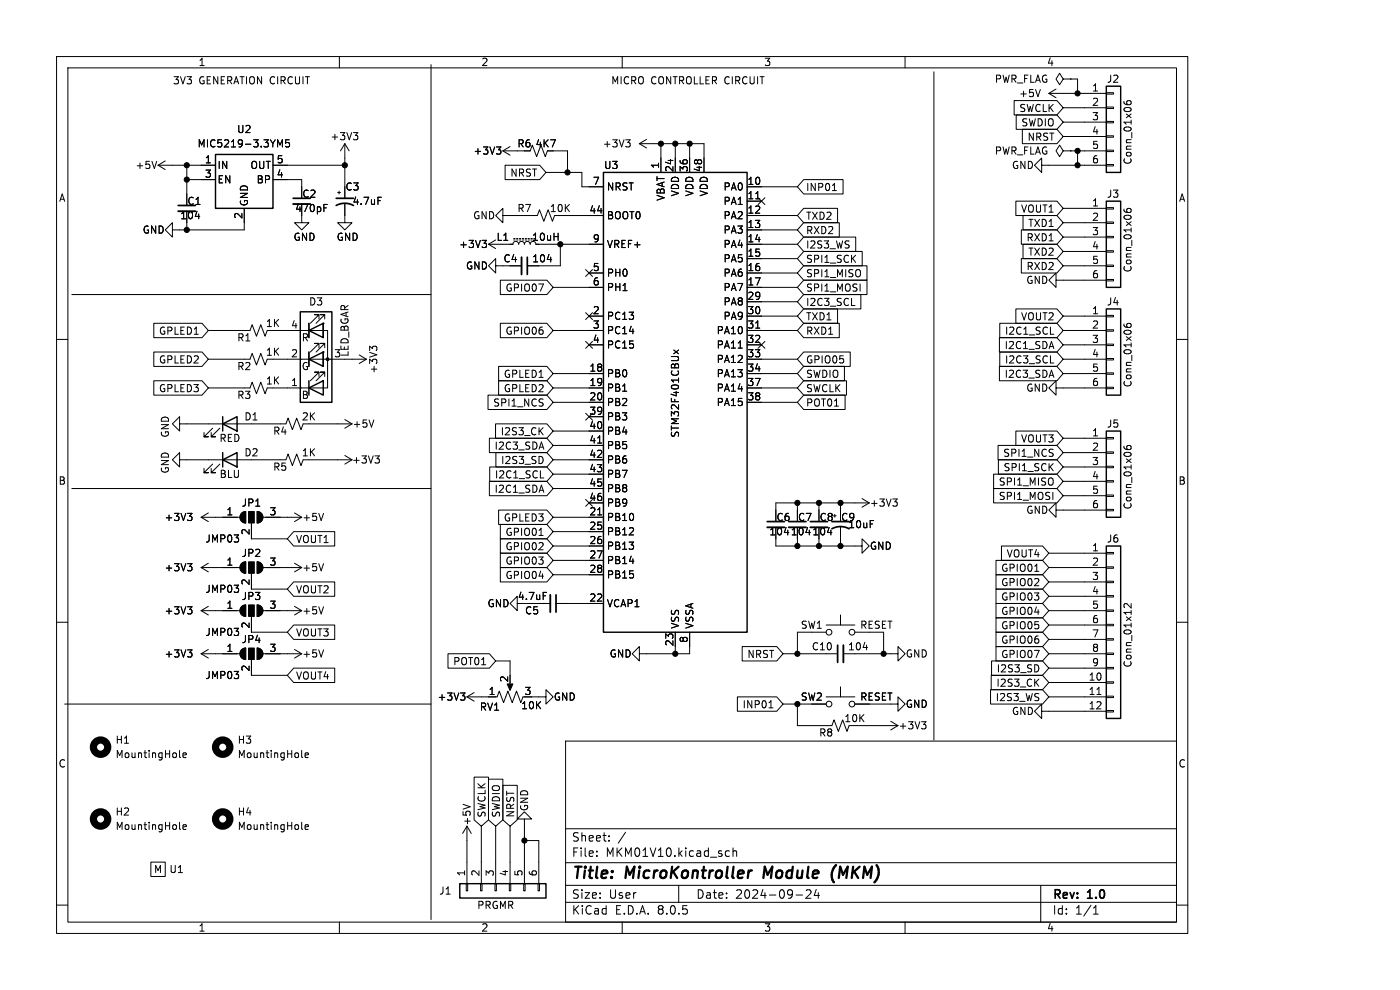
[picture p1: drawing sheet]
<svg xmlns="http://www.w3.org/2000/svg" width="297mm" height="210mm" viewBox="0 0 297 210" stroke-linecap="round" stroke-linejoin="round" font-family="sans-serif">
<g fill="none" stroke="#000" stroke-width=".21">
<path d="M12 12h240v186h-240zM14.4 14.4h235.2v181.2h-235.2zM72 12v2.4M91.4 13.7v181.4M132 12v2.4M192 12v2.4M198.1 15.2v141.8M220.7 19l-.5 1.5M222.5 19.8h12.2M222.5 19.8l1.5 .9M224 18.9l-1.5 .9M225.6 16.8l-.8-1.3-.8 1.3 .8 1.2 .8-1.2h1.5"/>
<path d="M227.1 16.8h.1M227.1 16.8h1.5v3M234.7 19.7h1.5v.3h-1.5zM33.2 34.2l-.5 1.5M33.5 35.1h12.2M33.5 35.1l1.6 .9M35.1 34.1l-1.6 1M39.6 35.1v8.5M39.6 38.1h6.1M57.9 35.1h15.3M57.9 38.1h6.1v4M58.9 29.7l.5 1 .5-1v1.5"/>
<path d="M61.4 29.7h-.8v.7l.2-.2 .5 .1 .1 .2v.5l-.3 .2-.5-.2M73.2 30.5v11.6M73.2 30.5l-1 1.5M73.2 30.5l.9 1.5M75 28.1h.9l-.5 .6M75.6 28.7l.3 .3v.4l-.3 .3M105.3 31.2h1l-.6 .6M106 31.8l.3 .2v.4l-.3 .3M106.7 32h3M106.7 32l1.5 .9M107.2 35.1h7.3l1.3 1.5-1.3 1.5h-7.3zM108.2 31.1l-1.5 .9"/>
<path d="M112.5 32l.4-1.2 .9 2.4 1-2.4 .9 2.4 .4-1.2M115.8 36.6h7.6v3h4.6M117.3 32h3.1v4.6M132.7 29.7h1l-.5 .5M133.4 30.2l.3 .3v.4l-.3 .3M135.6 30.5l1.6 .9M135.6 30.5h13.8v6.1M137.2 29.6l-1.6 .9M140.2 30.5v6.1M143.3 30.5v6.1M146.3 30.5v6.1M158.5 39.6h10.7"/>
<path d="M170.5 38.1h8.3v3h-8.3l-1.3-1.5zM215.1 21.3h9.1l1.4 1.6-1.4 1.5h-9.1zM215.6 24.4h8.6l1.4 1.5-1.4 1.5h-8.6zM216.9 27.4h7.3l1.4 1.6-1.4 1.5h-7.3zM221 35.1v-1.6l-1.5 1.6 1.5 1.5v-1.5h13.7M225.6 32l-.8-1.2-.8 1.2 .8 1.2 .8-1.2h1.5M225.6 22.9h9.1M225.6 25.9h9.1M225.6 29h9.1M227.1 32h.1M227.1 32h7.6M228.6 32v3.1"/>
<path d="M234.7 34.9h1.5v.3h-1.5zM234.7 31.9h1.5v.3h-1.5zM234.7 28.8h1.5v.3h-1.5zM234.7 25.8h1.5v.3h-1.5zM234.7 22.7h1.5v.3h-1.5zM238.4 21.5l.1 .4a1.03 1.03 0 0 0 1.5 0l-.2-.5-.5-.1-.3 .3v.3l.3 .3M39.6 47.2v1.6M41.4 45.9h1M51.8 44.2v4.6h-15.2v1.5l-1.5-1.5 1.5-1.6v1.6M64 45.7v1.5h1.5l-1.5 1.6-1.5-1.6h1.5M68.7 44.1h.5M68.7 43.4h.7"/>
<path d="M71.6 40.8h.6M71.9 40.5v.6M73.2 43.3v3.9h1.5l-1.5 1.6-1.6-1.6h1.6M80.2 41.8h.7M102.3 51h.9l-.5 .6M102.9 51.6l.3 .3v.3l-.3 .3M103.6 51.8h5.2l.2-.4 .4-.2 .5 .2 .1 .4 .2-.4 .3-.2 .5 .1 .3 .5 .2-.4 .5-.2 .3 .2 .2 .4M103.6 51.8l1.6 .9M105.2 56.4v-1.5l-1.6 1.5 1.6 1.5v-1.5h1.5M105.2 50.9l-1.6 .9M106.1 59.4h9.9l1.3 1.6-1.3 1.5h-9.9zM106.7 45.7v-1.5l-1.5 1.5 1.5 1.5v-1.5h7.3l.5-1.2 .9 2.4 .9-2.4 .9 2.4 .5-1.2"/>
<path d="M108.2 56.4h2.4M109 50.9h.3M109 50.6h.3M109.6 50.9h.3M109.6 50.6h.3M110.2 50.9h.3M110.2 50.6h.3M110.8 50.9h.3M110.8 50.6h.3M111.4 50.9h.3M111.4 50.6h.3M112 50.9h.3"/>
<path d="M112 50.6h.3M114.3 51.8h13.7M116.1 55.1h.9M118.9 45.7h9.1M118.9 51.8v4.6h-7M124.2 57.2l1.5 1.4M125 57.9h3M125.7 57.2l-1.5 1.4M158.5 42.7h3M158.5 45.7h10.7M158.5 48.8h10.7M158.5 51.8h10.7"/>
<path d="M158.5 54.9h10.7M158.5 57.9h10.7M160.3 42.2h.9M160.8 41.9l1.5 1.5M162.3 41.9l-1.5 1.5M170.5 59.4h13.4v3.1h-13.4l-1.3-1.5zM170.5 56.4h13.4v3h-13.4l-1.3-1.5zM170.5 47.2h7.5v3.1h-7.5l-1.3-1.5zM170.5 44.2h7.2v3h-7.2l-1.3-1.5zM170.5 53.3h12.4v3.1h-12.4l-1.3-1.5zM170.5 50.3h11v3h-11l-1.3-1.5zM176.6 40.4h.9"/>
<path d="M215.5 42.7h8.7l1.4 1.5-1.4 1.5h-8.7zM216.7 48.8h7.5l1.4 1.5-1.4 1.5h-7.5zM216.7 54.9h7.5l1.4 1.5-1.4 1.5h-7.5zM217 51.8h7.2l1.4 1.5-1.4 1.6h-7.2zM217 45.7h7.2l1.4 1.5-1.4 1.6h-7.2zM224 59.4v-1.5l-1.5 1.5 1.5 1.6v-1.6h10.7M225.6 56.4h9.1M225.6 44.2h9.1M225.6 47.2h9.1M225.6 50.3h9.1M225.6 53.3h9.1M234.7 59.3h1.5v.3h-1.5z"/>
<path d="M234.7 56.2h1.5v.3h-1.5zM234.7 53.2h1.5v.3h-1.5zM234.7 50.1h1.5v.3h-1.5zM234.7 47.1h1.5v.3h-1.5zM234.7 44h1.5v.3h-1.5zM238.4 44.4l.1 .4a1.03 1.03 0 0 0 1.5 0l-.2-.5-.5-.1-.3 .3v.3l.3 .3M12 72h2.4M15.2 62.5h76.2M32.6 74.7h10.3l1.3 1.5-1.3 1.5h-10.3zM32.6 68.6h10.3l1.3 1.5-1.3 1.5h-10.3zM44.2 70.1h8.8l.5-1.2 .9 2.4 .9-2.4 .9 2.4 .5-1.2M44.2 76.2h8.8l.5-1.2 .9 2.4 .9-2.4 .9 2.4 .5-1.2"/>
<path d="M57.9 70.1h11.6v12.2h-11.6M57.9 76.2h15.3M65.5 74.7v3M65.5 68.6v3M67.7 79.9v-1h-.9h.9l-1.9 1.9M67.7 73.8v-1h-.9h.9l-1.9 1.9M67.7 67.7v-.9h-.9h.9l-1.9 1.8M68.6 74.7v3zM68.6 74.7h.1M68.6 68.6v3zM68.6 68.6h.1M68.9 79.9v-1h-.9h.9l-1.8 1.9"/>
<path d="M68.9 73.8v-1h-.9h.9l-1.8 1.9M68.9 67.7v-.9h-.9h.9l-1.8 1.8M74.7 76.2h3M76.2 75.3l1.5 .9M77.7 76.2l-1.5 .9M79 74l-.6-.6v1M79 73.7l.3-.3h.4l.2 .3M105.8 77.7h10.2l1.3 1.5-1.3 1.6h-10.2zM106.1 68.6h9.9l1.3 1.5-1.3 1.5h-9.9zM117.3 61h10.7M117.3 79.2h10.7M117.3 70.1h10.7"/>
<path d="M124.2 72.4l1.5 1.5M124.2 66.3l1.5 1.5M125 67.1h3M125 73.2h3M125.7 72.4l-1.5 1.5M125.7 66.3l-1.5 1.5M142.9 74.3l1.1 .8M144 74.3l-1.1 .8M156.6 73.8h.9M158.5 61h10.7M158.5 79.2h10.7M158.5 67.1h10.7"/>
<path d="M158.5 64h10.7M158.5 70.1h10.7M158.5 73.2h3M158.5 76.2h10.7M160.3 69.6h.9M160.8 72.4l1.5 1.5M162.3 72.4l-1.5 1.5M170.5 65.5h7.2v3.1h-7.2l-1.3-1.5zM170.5 62.5h12.1v3h-12.1l-1.3-1.5zM170.5 68.6h7.5v3h-7.5l-1.3-1.5zM170.5 74.7h9.9v3h-9.9l-1.3-1.5zM170.5 77.7h8.6v3.1h-8.6l-1.3-1.6z"/>
<path d="M180.7 64.8h.7M212 77.7h12.2l1.4 1.5-1.4 1.6h-12.2zM212 71.6h12.2l1.4 1.6-1.4 1.5h-12.2zM212.1 68.6h12.1l1.4 1.5-1.4 1.5h-12.1zM212.1 74.7h12.1l1.4 1.5-1.4 1.5h-12.1zM215.5 65.5h8.7l1.4 1.6-1.4 1.5h-8.7zM222.8 70.9h.8M222.8 77h.8M225.6 79.2h9.1M225.6 67.1h9.1M225.6 70.1h9.1M225.6 73.2h9.1"/>
<path d="M225.6 76.2h9.1M234.7 79.1h1.5v.3h-1.5zM234.7 76h1.5v.4h-1.5zM234.7 73h1.5v.3h-1.5zM234.7 70h1.5v.3h-1.5zM234.7 66.9h1.5v.3h-1.5zM238.4 68.7l.1 .5a1.03 1.03 0 0 0 1.5 0l-.2-.5-.5-.1-.3 .3v.3l.3 .3M249.6 72h2.4M32.6 80.8h10.3l1.3 1.5-1.3 1.5h-10.3zM38.1 97.5v-1.5l-1.5 1.5 1.5 1.6v-1.6h22.6l.4-1.2 .9 2.5 .9-2.5 1 2.5 .4-1.3M38.1 89.9v-1.5l-1.5 1.5 1.5 1.5v-1.5h22.6l.4-1.2 .9 2.4 .9-2.4 1 2.4 .4-1.2M44.2 82.3h8.8l.5-1.2 .9 2.4 .9-2.4 .9 2.4 .5-1.2"/>
<path d="M45.1 90.8l-1.8 1.9h.9h-.9v-1M45.1 98.5l-1.8 1.8h.9h-.9v-.9M46.6 90.8l-1.8 1.9h.9h-.9v-1M46.6 98.5l-1.8 1.8h.9h-.9v-.9M65.5 97.5h9.2M65.5 89.9h9.2M73.2 96.6l1.5 .9M73.2 89l1.5 .9M74.7 97.5l-1.5 1M74.7 89.9l-1.5 .9M79.3 89.1l-.5 1.5M79.5 96.7h1l-.5 .6"/>
<path d="M80.2 97.3l.3 .3v.3l-.3 .3M103.5 83.8h12.5l1.3 1.5-1.3 1.6h-12.5zM103.8 93h12.2l1.3 1.5-1.3 1.5h-12.2zM103.9 99.1h12.1l1.3 1.5-1.3 1.5h-12.1zM105.1 89.9h10.9l1.3 1.5-1.3 1.6h-10.9zM105.2 96h10.8l1.3 1.5-1.3 1.6h-10.8zM105.8 80.8h10.2l1.3 1.5-1.3 1.5h-10.2zM117.3 82.3h10.7M117.3 85.3h10.7M117.3 91.4h10.7M117.3 94.5h10.7M117.3 97.5h10.7"/>
<path d="M124.2 87.7l1.5 1.4M125 88.4h3M125.7 87.7l-1.5 1.4M126.8 94h.9M158.5 82.3h10.7M158.5 85.3h10.7M170.5 80.8h9.1v3h-9.1l-1.3-1.5zM170.5 83.8h8.8v3.1h-8.8l-1.3-1.6zM211.7 94.5h12.5l1.4 1.5-1.4 1.5h-12.5zM211.8 97.5h12.4l1.4 1.6-1.4 1.5h-12.4zM215.5 91.4h8.7l1.4 1.6-1.4 1.5h-8.7zM224 82.3v-1.5l-1.5 1.5 1.5 1.5v-1.5h10.7"/>
<path d="M225.6 93h9.1M225.6 96h9.1M225.6 99.1h9.1M234.7 82.1h1.5v.3h-1.5zM234.7 98.9h1.5v.3h-1.5zM234.7 95.9h1.5v.3h-1.5zM234.7 92.8h1.5v.3h-1.5zM238.4 94.6l.1 .5a1.03 1.03 0 0 0 1.5 0l-.2-.5-.5-.1-.3 .3v.3l.3 .3M15.2 103.6h76.2M39.8 108.9h.9l-.5 .6M39.8 119.6h.9l-.5 .5M40.4 109.5l.3 .3v.3l-.3 .3"/>
<path d="M42.7 109.7h8.2M42.7 109.7l1.5 .9M44.2 108.8l-1.5 .9M44.2 119.5l-1.5 .9M51.3 108.9l.8-.4v2.4a1.22 1.22 0 0 1-1.1-.7 1.22 1.22 0 0 1 .3-1.3zM51.3 119.5l.8-.3v2.4a1.22 1.22 0 0 1-1.1-.7 1.22 1.22 0 0 1 .3-1.4zM53.3 110.9v3.4h7.7M54.6 108.5a1.22 1.22 0 0 1 1.2 1.2 1.22 1.22 0 0 1-1.2 1.2zM54.6 119.2a1.22 1.22 0 0 1 1.2 1.2 1.22 1.22 0 0 1-1.2 1.2zM55.8 109.7h8.2M62.3 112.8h8.7v3h-8.7l-1.3-1.5zM62.5 119.5l1.5 .9"/>
<path d="M62.5 108.8l1.5 .9M64 109.7l-1.5 .9M68.6 119.6l-.5 1.5M68.6 108.9l-.5 1.5M103.8 102.1h12.2l1.3 1.5-1.3 1.6h-12.2zM105.8 108.2h10.2l1.3 1.5-1.3 1.6h-10.2zM106.1 114.3h9.9l1.3 1.5-1.3 1.5h-9.9zM106.1 117.3h9.9l1.3 1.6-1.3 1.5h-9.9zM106.1 111.3h9.9l1.3 1.5-1.3 1.5h-9.9zM114.4 113.6h.8M114.6 101.4h.8M117.3 109.7h10.7"/>
<path d="M117.3 112.8h10.7M117.3 115.8h10.7M117.3 118.9h10.7M117.3 100.6h10.7M117.3 103.6h10.7M124.2 105.9l1.5 1.5M125 106.7h3M125.7 105.9l-1.5 1.5M126.8 109.2h.9M164.6 114.3v1.5h18.3v-1.5l1.5 1.5-1.5 1.5v-1.5M166.4 113h.9M169.2 106.7v3.9"/>
<path d="M169.2 114.3v1.5M171 113h.9M173.7 106.7v3.9M173.7 114.3v1.5M175.5 113h1M176.8 109.4h.6M178.3 106.7v3.9M178.3 111.9v3.9M182.9 105.8l1.5 .9M184.4 106.7h-19.8v3.9M184.4 106.7l-1.5 .9M189.4 105.9h.9l-.5 .5"/>
<path d="M190.1 106.4l.2 .3v.4l-.2 .3M210.8 100.6h13.4l1.4 1.5-1.4 1.5h-13.4zM210.8 103.6h13.4l1.4 1.6-1.4 1.5h-13.4zM211.3 118.9h9.9l1.3 1.5-1.3 1.5h-9.9zM212.5 115.8h8.7l1.3 1.5-1.3 1.6h-8.7zM222.5 117.3h12.2M224 108.2v-1.5l-1.5 1.5 1.5 1.5v-1.5h10.7M225.6 102.1h9.1M225.6 105.2h9.1M234.7 117.2h1.5v.3h-1.5zM234.7 108.1h1.5v.3h-1.5zM234.7 105h1.5v.3h-1.5z"/>
<path d="M234.7 102h1.5v.3h-1.5zM12 132h2.4M39.8 128.7h.9l-.5 .6M39.8 137.9h.9l-.5 .5M40.4 120.1l.3 .3v.4l-.3 .3M40.4 129.3l.3 .3v.3l-.3 .3M40.4 138.4l.3 .3v.4l-.3 .3M42.7 120.4h8.2M42.7 129.5h8.2M42.7 138.7h8.2M42.7 120.4l1.5 .9M42.7 129.5l1.5 1"/>
<path d="M42.7 138.7l1.5 .9M44.2 128.6l-1.5 .9M44.2 137.8l-1.5 .9M51.3 128.7l.8-.4v2.5a1.22 1.22 0 0 1-1.1-.8 1.22 1.22 0 0 1 .3-1.3zM51.3 137.8l.8-.3v2.4a1.22 1.22 0 0 1-1.1-.7 1.22 1.22 0 0 1 .3-1.4zM53.3 121.6v3.4h7.7M53.3 130.8v3.3h7.7M53.3 139.9v3.4h7.7M54.6 128.3a1.22 1.22 0 0 1 1.2 1.2 1.22 1.22 0 0 1-1.2 1.3zM54.6 137.5a1.22 1.22 0 0 1 1.2 1.2 1.22 1.22 0 0 1-1.2 1.2zM55.8 120.4h8.2M55.8 129.5h8.2"/>
<path d="M55.8 138.7h8.2M62.3 132.6h8.7v3h-8.7l-1.3-1.5zM62.3 123.4h8.7v3.1h-8.7l-1.3-1.5zM62.5 128.6l1.5 .9M62.5 137.8l1.5 .9M64 120.4l-1.5 .9M64 129.5l-1.5 1M64 138.7l-1.5 .9M68.6 128.7l-.5 1.5M68.6 137.9l-.5 1.5M95 138.7h8.8l1.4 1.5-1.4 1.5h-8.8zM106.1 120.4h9.9l1.3 1.5-1.3 1.5h-9.9z"/>
<path d="M109.7 128v-1.5l-1.5 1.5 1.5 1.5v-1.5h1.6M114.3 128h2.4M115.2 125.7h.8M117.3 121.9h10.7M118 128h10M143.3 134.1v4.6M146.3 134.1v4.6h-10.7v1.5l-1.5-1.5 1.5-1.5v1.5M157.4 137.2h7.4l1.3 1.5-1.3 1.5h-7.4zM166.1 138.7h11.6M169.2 134.1v4.6M172.2 134.1h3.1M175.3 132.6h6.1"/>
<path d="M178.3 130.5v2.1M178.9 138.7h11.6v-1.5l1.5 1.5-1.5 1.5v-1.5M181.4 134.1h3M183.1 137.3h1M187.5 134.1v4.6M211.3 137.2h9.9l1.3 1.5-1.3 1.5h-9.9zM211.3 134.1h9.9l1.3 1.5-1.3 1.6h-9.9zM211.3 125h9.9l1.3 1.5-1.3 1.5h-9.9zM211.3 121.9h9.9l1.3 1.5-1.3 1.6h-9.9zM211.3 128h9.9l1.3 1.5-1.3 1.6h-9.9zM211.3 131.1h9.9l1.3 1.5-1.3 1.5h-9.9zM219.5 121.2h.9"/>
<path d="M222.5 120.4h12.2M222.5 123.4h12.2M222.5 126.5h12.2M222.5 129.5h12.2M222.5 132.6h12.2M222.5 135.6h12.2M222.5 138.7h12.2M234.7 138.5h1.5v.3h-1.5zM234.7 135.5h1.5v.3h-1.5zM234.7 132.4h1.5v.3h-1.5zM234.7 129.4h1.5v.3h-1.5zM234.7 126.3h1.5v.3h-1.5z"/>
<path d="M234.7 123.3h1.5v.3h-1.5zM234.7 120.2h1.5v.3h-1.5zM240 128v1l-1.1-1-.5 .3 .2 .6M249.6 132h2.4M13.7 149.4h77.7M62.3 141.7h8.7v3.1h-8.7l-1.3-1.5zM97.7 147h.9l-.5 .6M98.3 147.6l.3 .3v.3l-.3 .3M99.1 147.8h6.4l.4-1.2 .9 2.4 .9-2.4 1 2.4 .9-2.4 .9 2.4 .4-1.2M99.1 147.8l1.5 .9M100.6 146.9l-1.5 .9M105.2 140.2h3v3.1"/>
<path d="M108.2 144.8v1.2M112.8 147.8h3v-1.5l1.5 1.5-1.5 1.6v-1.6M120 157.2h129.6v38.4h-129.6zM156.4 147.8h8.4l1.3 1.6-1.3 1.5h-8.4zM163.1 150.2h.9M166.1 149.4h3.1v4.5h7.3l.4-1.2 1 2.4 .9-2.4 .9 2.4 .4-1.2M172.2 149.4h3.1M175.3 147.8h6.1M178.3 145.7v2.1M181.4 149.4h9.1v-1.6l1.5 1.6-1.5 1.5v-1.5M181.4 153.9h9.1M189 153l1.5 .9"/>
<path d="M190.5 153.9l-1.5 .9M195.5 153.1h.9l-.5 .6M196.1 153.7l.3 .3v.3l-.3 .3M210.1 146.3h11.1l1.3 1.5-1.3 1.6h-11.1zM210.3 143.3h10.9l1.3 1.5-1.3 1.5h-10.9zM210.4 140.2h10.8l1.3 1.5-1.3 1.6h-10.8zM221 150.9v-1.5l-1.5 1.5 1.5 1.5v-1.5h13.7M222.5 147.8h12.2M222.5 144.8h12.2M222.5 141.7h12.2M232.7 147.3h.9M234.7 150.7h1.5v.3h-1.5z"/>
<path d="M234.7 147.7h1.5v.3h-1.5zM234.7 144.6h1.5v.3h-1.5zM234.7 141.6h1.5v.3h-1.5zM38.1 160.5l.2 .2M38.1 175.7l.2 .3M38.8 175.4l.7-.1v-.3l-.5-.1-.2 .3 .1 .7h.6M38.8 160.2l.7-.1v-.3l-.5-.1-.2 .2 .1 .7h.6M64 175.7l.2 .3M64 160.5l.2 .2M64.7 175.4l.7-.1v-.3l-.5-.1-.2 .3 .1 .7h.6M64.7 160.2l.7-.1v-.3l-.5-.1-.2 .2 .1 .7h.6M98.2 170.6l1.6 .5"/>
<path d="M99.1 175.3l-1 1.5M99.1 175.3v12.2M99.1 175.3l.9 1.5M100.6 164.9h3v9l-1.5 1.4-1.5-1.4zM102.1 175.3v12.2M103.6 165.3h3.1v8.6l-1.5 1.4-1.6-1.4zM105.2 175.3v12.2M106.7 166.6h3v7.3l-1.5 1.4-1.5-1.4zM108.2 175.3v12.2M111.3 173.7h1.5l-1.5-1.5-1.6 1.5h1.6v13.8M111.3 178.3h3v9.2M120 175.8h129.6"/>
<path d="M129.2 178.3v.1M129.2 177.3v.2M132.7 176.5l-1.5 2.4M155.5 179.9v1.8M12 192h2.4M32 182.9h3.1v3h-3.1zM72 195.6v2.4M98.9 187.5h.3v1.5h-.3zM102 187.5h.3v1.5h-.3zM105 187.5h.3v1.5h-.3zM108.1 187.5h.3v1.5h-.3zM111.1 187.5h.3v1.5h-.3z"/>
<path d="M114.1 187.5h.4v1.5h-.4zM120 191.4h129.6M120 187.8h129.6M120 183h129.6M126.6 181.5v.2M126.6 180.6v.1M132 195.6v2.4M144 187.8v3.6M154 181.6h.7M154 180.6h.7M155.5 180.6l.3-.1 .4 .1 .1 1.1M168.9 189.9h1.4"/>
<path d="M171 188.9l.7-.1 .3 .1v.4l-1.1 1.3h1.1M173.2 188.7l-.5 1.3h1.1M173.6 189.4v1.2M192 195.6v2.4M220.8 187.8v7.8M232 193.9h1M232 192.6l.5-.5v1.8M249.6 192h2.4"/>
<circle cx="175.9" cy="134.1" r=".61"/>
<circle cx="180.7" cy="134.1" r=".61"/>
<circle cx="175.9" cy="149.4" r=".61"/>
<circle cx="180.7" cy="149.4" r=".61"/>
</g>
<path d="M159.5 184.7l-.5 .1M162.2 183.9l-.3 2.4M177.4 183.5a2.82 2.82 0 0 0-.5 3.7" fill="none" stroke="#000" stroke-width=".48"/>
<path d="M37.8 44.8h3.7M62.2 43.3h3.6M110.6 54.6v3.6M162.8 111.9h3.6M167.3 111.9h3.7M171.9 111.9h3.7M116.7 126.2v3.6M178.9 136.9v3.6" fill="none" stroke="#000" stroke-width=".4"/>
<path d="M37.8 43.6h3.7M62.2 42.1h3.6M71.3 43.6a3.8 3.8 0 0 1 3.7 0M71.3 42.1h3.7M111.9 54.6v3.6M162.8 110.6h3.6M167.3 110.6h3.7M171.9 110.6h3.7M176.5 112.2a3.8 3.8 0 0 1 3.6 0M176.5 110.6h3.6M118 126.2v3.6M177.7 136.9v3.6" fill="none" stroke="#000" stroke-width=".37"/>
<g fill="none" stroke="#000" stroke-width=".3">
<path d="M234.7 18.3h3v18.3h-3zM45.7 32.8h12.2v11.4h-12.2zM128 36.6h30.5v97.5h-30.5zM234.7 42.7h3v18.3h-3zM63.7 66.1h6.7v19.2h-6.7zM65.5 76.2l3.1-1.5v3zM65.5 70.1l3.1-1.5v3zM65.5 68.6v3M65.5 74.7v3M234.7 65.5h3v18.3h-3zM47.2 89.9l3.1-1.5v3zM47.2 97.5l3.1-1.5v3.1z"/>
<path d="M47.2 88.4v3M47.2 96v3.1M65.5 82.3l3.1-1.5v3zM65.5 80.8v3M234.7 91.4h3v18.3h-3zM234.7 115.8h3v36.6h-3zM97.5 187.5h18.3v3h-18.3z"/>
</g>
<g fill="none" stroke="#000" stroke-width="1.5">
<circle cx="21.3" cy="158.5" r="1.52"/>
<circle cx="47.2" cy="158.5" r="1.52"/>
<circle cx="21.3" cy="173.7" r="1.52"/>
<circle cx="47.2" cy="173.7" r="1.52"/>
</g>
<g fill="#000" stroke="#000" stroke-width=".21">
<path d="M51.3 108.9l.8-.4v2.4a1.22 1.22 0 0 1-1.1-.7 1.22 1.22 0 0 1 .3-1.3zM51.3 119.5l.8-.3v2.4a1.22 1.22 0 0 1-1.1-.7 1.22 1.22 0 0 1 .3-1.4zM52.7 108.5h1.2v2.4h-1.2zM52.7 119.2h1.2v2.4h-1.2zM54.6 108.5a1.22 1.22 0 0 1 1.2 1.2 1.22 1.22 0 0 1-1.2 1.2zM51.3 128.7l.8-.4v2.5a1.22 1.22 0 0 1-1.1-.8 1.22 1.22 0 0 1 .3-1.3zM51.3 137.8l.8-.3v2.4a1.22 1.22 0 0 1-1.1-.7 1.22 1.22 0 0 1 .3-1.4zM52.7 128.3h1.2v2.5h-1.2zM52.7 137.5h1.2v2.4h-1.2zM54.6 128.3a1.22 1.22 0 0 1 1.2 1.2 1.22 1.22 0 0 1-1.2 1.3zM54.6 119.2a1.22 1.22 0 0 1 1.2 1.2 1.22 1.22 0 0 1-1.2 1.2zM54.6 137.5a1.22 1.22 0 0 1 1.2 1.2 1.22 1.22 0 0 1-1.2 1.2z"/>
<path d="M107.6 145.1h1.2l-.6 1.4z"/>
<circle cx="228.6" cy="19.8" r=".55"/>
<circle cx="39.6" cy="35.1" r=".55"/>
<circle cx="39.6" cy="38.1" r=".55"/>
<circle cx="73.2" cy="35.1" r=".55"/>
<circle cx="120.4" cy="36.6" r=".55"/>
<circle cx="140.2" cy="30.5" r=".55"/>
<circle cx="143.3" cy="30.5" r=".55"/>
<circle cx="146.3" cy="30.5" r=".55"/>
<circle cx="228.6" cy="35.1" r=".55"/>
<circle cx="228.6" cy="32" r=".55"/>
<circle cx="39.6" cy="48.8" r=".55"/>
<circle cx="118.9" cy="51.8" r=".55"/>
<circle cx="69.5" cy="76.2" r=".3"/>
<circle cx="169.2" cy="106.7" r=".55"/>
<circle cx="169.2" cy="115.8" r=".55"/>
<circle cx="173.7" cy="115.8" r=".55"/>
<circle cx="173.7" cy="106.7" r=".55"/>
<circle cx="178.3" cy="106.7" r=".55"/>
<circle cx="178.3" cy="115.8" r=".55"/>
<circle cx="143.3" cy="138.7" r=".55"/>
<circle cx="169.2" cy="138.7" r=".55"/>
<circle cx="187.5" cy="138.7" r=".55"/>
<circle cx="169.2" cy="149.4" r=".55"/>
<circle cx="111.3" cy="178.3" r=".55"/>
</g>
<g font-size="3.3">
<text x="121.2" y="187.1">Title:</text>
<text x="132.8" y="187.1">MicroKontroller</text>
<text x="163" y="187.1">Module</text>
<text x="178.4" y="187.1">(MKM)</text>
</g>
<g font-size="2.5">
<text x="121.2" y="178.8">Sheet:</text>
<text x="121.2" y="182">File:</text>
<text x="128.5" y="182">MKM01V10.kicad_sch</text>
<text x="121.2" y="190.9">Size:</text>
<text x="129.2" y="190.9">User</text>
<text x="147.6" y="190.9">Date:</text>
<text x="156" y="190.9">2024-09-24</text>
<text x="223.2" y="191.2">Rev:</text>
<text x="230.8" y="191.2">1.0</text>
<text x="121.2" y="194.3">KiCad</text>
<text x="130.5" y="194.3">E.D.A.</text>
<text x="139.6" y="194.3">8.0.5</text>
<text x="223.2" y="194.3">Id:</text>
<text x="228.1" y="194.3">1/1</text>
</g>
<g font-size="2.2">
<text x="42" y="14.3">1</text>
<text x="102" y="14.3">2</text>
<text x="162" y="14.3">3</text>
<text x="222" y="14.3">4</text>
<text x="12.4" y="43.1">A</text>
<text x="250" y="43.1">A</text>
<text x="12.3" y="103.1">B</text>
<text x="249.9" y="103.1">B</text>
<text x="12.3" y="163.1">C</text>
<text x="249.9" y="163.1">C</text>
<text x="42" y="197.9">1</text>
<text x="102" y="197.9">2</text>
<text x="162" y="197.9">3</text>
<text x="222" y="197.9">4</text>
</g>
<g font-size="2.1">
<text x="36.6" y="18">3V3</text>
<text x="42.2" y="18">GENERATION CIRCUIT</text>
<text x="129.5" y="18">MICRO CONTROLLER CIRCUIT</text>
<text x="210.9" y="17.8">PWR_FLAG</text>
<text x="234.7" y="17.8">J2</text>
<text x="216.1" y="20.8">+5V</text>
<text x="231.6" y="19.5">1</text>
<text x="231.6" y="22.6">2</text>
<text x="50.2" y="28.5">U2</text>
<text x="70" y="30">+3V3</text>
<text x="216.1" y="24">SWCLK</text>
<text x="216.6" y="27.1">SWDIO</text>
<text x="231.6" y="25.6">3</text>
<text x="231.6" y="28.7">4</text>
<text x="41.8" y="31.5">MIC5219-3.3YM5</text>
<text x="43.3" y="34.7">1</text>
<text x="58.6" y="34.7">5</text>
<text x="100.3" y="33">+3V3</text>
<text x="109.6" y="31.5">R6</text>
<text x="113.5" y="31.5">4K7</text>
<text x="127.8" y="31.5">+3V3</text>
<text x="139.9" y="35.9" transform="rotate(-90 139.9 35.9)">1</text>
<text x="210.9" y="33">PWR_FLAG</text>
<text x="217.9" y="30.1">NRST</text>
<text x="231.6" y="31.7">5</text>
<text x="231.6" y="34.7">6</text>
<text x="240.3" y="35" transform="rotate(-90 240.3 35)">Conn_01x06</text>
<text x="28.6" y="36.1">+5V</text>
<text x="43.3" y="37.8">3</text>
<text x="46" y="36.1">IN</text>
<text x="46" y="39.1">EN</text>
<text x="53" y="36.1">OUT</text>
<text x="54.3" y="39.1">BP</text>
<text x="58.6" y="37.8">4</text>
<text x="73.2" y="40.7">C3</text>
<text x="108.1" y="37.7">NRST</text>
<text x="125.6" y="39.3">7</text>
<text x="128" y="36.1">U3</text>
<text x="128.6" y="40.7">NRST</text>
<text x="143" y="36.6" transform="rotate(-90 143 36.6)">24</text>
<text x="144.3" y="41.8" transform="rotate(-90 144.3 41.8)">VDD</text>
<text x="146" y="36.6" transform="rotate(-90 146 36.6)">36</text>
<text x="147.3" y="41.8" transform="rotate(-90 147.3 41.8)">VDD</text>
<text x="149" y="36.6" transform="rotate(-90 149 36.6)">48</text>
<text x="150.4" y="41.8" transform="rotate(-90 150.4 41.8)">VDD</text>
<text x="153.4" y="40.7">PA0</text>
<text x="158.4" y="39.3">10</text>
<text x="170.9" y="40.8">INP01</text>
<text x="214.6" y="36.1">GND</text>
<text x="38.1" y="46.8">104</text>
<text x="39.6" y="43.7">C1</text>
<text x="51.5" y="46.6" transform="rotate(-90 51.5 46.6)">2</text>
<text x="52.9" y="43.9" transform="rotate(-90 52.9 43.9)">GND</text>
<text x="62.5" y="45.2">470pF</text>
<text x="64" y="42.2">C2</text>
<text x="74.7" y="43.7">4.7uF</text>
<text x="100.3" y="46.8">GND</text>
<text x="109.6" y="45.2">R7</text>
<text x="116.5" y="45.2">10K</text>
<text x="124.9" y="45.4">44</text>
<text x="128.6" y="46.8">BOOT0</text>
<text x="141.2" y="42.7" transform="rotate(-90 141.2 42.7)">VBAT</text>
<text x="153.4" y="43.7">PA1</text>
<text x="153.4" y="46.8">PA2</text>
<text x="158.4" y="42.4">11</text>
<text x="158.4" y="45.4">12</text>
<text x="170.9" y="46.9">TXD2</text>
<text x="216.5" y="45.3">VOUT1</text>
<text x="231.6" y="43.9">1</text>
<text x="231.6" y="46.9">2</text>
<text x="234.7" y="42.2">J3</text>
<text x="30.2" y="49.8">GND</text>
<text x="62.2" y="51.3">GND</text>
<text x="71.3" y="51.3">GND</text>
<text x="97.3" y="52.9">+3V3</text>
<text x="105.2" y="51.3">L1</text>
<text x="112.8" y="51.3">10uH</text>
<text x="125.6" y="51.5">9</text>
<text x="128.6" y="52.9">VREF+</text>
<text x="153.4" y="49.8">PA3</text>
<text x="153.4" y="52.9">PA4</text>
<text x="158.4" y="48.5">13</text>
<text x="158.4" y="51.5">14</text>
<text x="170.9" y="49.9">RXD2</text>
<text x="170.9" y="53">I2S3_WS</text>
<text x="217.6" y="51.4">RXD1</text>
<text x="218" y="48.4">TXD1</text>
<text x="231.6" y="50">3</text>
<text x="231.6" y="53">4</text>
<text x="98.7" y="57.4">GND</text>
<text x="106.7" y="55.9">C4</text>
<text x="112.8" y="55.9">104</text>
<text x="125.6" y="57.6">5</text>
<text x="128.6" y="58.9">PH0</text>
<text x="153.4" y="55.9">PA5</text>
<text x="153.4" y="58.9">PA6</text>
<text x="158.4" y="54.6">15</text>
<text x="158.4" y="57.6">16</text>
<text x="170.9" y="59.1">SPI1_MISO</text>
<text x="170.9" y="56">SPI1_SCK</text>
<text x="217.6" y="57.5">RXD2</text>
<text x="218" y="54.5">TXD2</text>
<text x="231.6" y="56.1">5</text>
<text x="231.6" y="59.1">6</text>
<text x="240.3" y="57.9" transform="rotate(-90 240.3 57.9)">Conn_01x06</text>
<text x="65.4" y="65">D3</text>
<text x="107.1" y="62.1">GPIO07</text>
<text x="125.6" y="60.7">6</text>
<text x="128.6" y="62">PH1</text>
<text x="153.4" y="62">PA7</text>
<text x="153.4" y="65">PA8</text>
<text x="158.4" y="60.7">17</text>
<text x="158.4" y="63.7">29</text>
<text x="170.9" y="62.1">SPI1_MOSI</text>
<text x="170.9" y="65.2">I2C3_SCL</text>
<text x="217.6" y="60.5">GND</text>
<text x="234.7" y="65">J4</text>
<text x="33.6" y="71.2">GPLED1</text>
<text x="56.3" y="69.6">1K</text>
<text x="61.6" y="69.8">4</text>
<text x="107.1" y="71.2">GPIO06</text>
<text x="125.6" y="66.8">2</text>
<text x="125.6" y="69.8">3</text>
<text x="128.6" y="68.1">PC13</text>
<text x="128.6" y="71.1">PC14</text>
<text x="151.9" y="71.1">PA10</text>
<text x="153.4" y="68.1">PA9</text>
<text x="158.4" y="66.8">30</text>
<text x="158.4" y="69.8">31</text>
<text x="170.9" y="68.2">TXD1</text>
<text x="170.9" y="71.2">RXD1</text>
<text x="213.1" y="71.2">I2C1_SCL</text>
<text x="216.5" y="68.2">VOUT2</text>
<text x="231.6" y="66.8">1</text>
<text x="231.6" y="69.8">2</text>
<text x="33.6" y="77.3">GPLED2</text>
<text x="50.2" y="72.7">R1</text>
<text x="56.3" y="75.7">1K</text>
<text x="61.6" y="75.9">2</text>
<text x="63.9" y="72.7">R</text>
<text x="70.8" y="75.9">3</text>
<text x="74.2" y="75.8" transform="rotate(-90 74.2 75.8)">LED_BGAR</text>
<text x="125.6" y="72.8">4</text>
<text x="128.6" y="74.2">PC15</text>
<text x="151.9" y="74.2">PA11</text>
<text x="151.9" y="77.2">PA12</text>
<text x="158.4" y="72.8">32</text>
<text x="158.4" y="75.9">33</text>
<text x="170.9" y="77.3">GPIO05</text>
<text x="213" y="74.3">I2C1_SDA</text>
<text x="213.1" y="77.3">I2C3_SCL</text>
<text x="231.6" y="72.8">3</text>
<text x="231.6" y="75.9">4</text>
<text x="33.6" y="83.4">GPLED3</text>
<text x="50.2" y="78.8">R2</text>
<text x="56.3" y="81.8">1K</text>
<text x="61.6" y="82">1</text>
<text x="63.9" y="78.8">G</text>
<text x="80.3" y="79.4" transform="rotate(-90 80.3 79.4)">+3V3</text>
<text x="106.8" y="83.4">GPLED2</text>
<text x="106.8" y="80.4">GPLED1</text>
<text x="124.9" y="78.9">18</text>
<text x="124.9" y="82">19</text>
<text x="128.6" y="80.3">PB0</text>
<text x="128.6" y="83.3">PB1</text>
<text x="151.9" y="80.3">PA13</text>
<text x="151.9" y="83.3">PA14</text>
<text x="158.4" y="78.9">34</text>
<text x="158.4" y="82">37</text>
<text x="170.9" y="83.4">SWCLK</text>
<text x="170.9" y="80.4">SWDIO</text>
<text x="213" y="80.4">I2C3_SDA</text>
<text x="217.6" y="83.3">GND</text>
<text x="231.6" y="78.9">5</text>
<text x="231.6" y="82">6</text>
<text x="240.3" y="82.3" transform="rotate(-90 240.3 82.3)">Conn_01x06</text>
<text x="50.2" y="84.9">R3</text>
<text x="51.7" y="89.4">D1</text>
<text x="63.9" y="84.9">B</text>
<text x="63.9" y="89.4">2K</text>
<text x="104.5" y="86.5">SPI1_NCS</text>
<text x="124.9" y="85">20</text>
<text x="124.9" y="88.1">39</text>
<text x="128.6" y="86.4">PB2</text>
<text x="128.6" y="89.4">PB3</text>
<text x="151.9" y="86.4">PA15</text>
<text x="158.4" y="85">38</text>
<text x="170.9" y="86.5">POT01</text>
<text x="36.1" y="93" transform="rotate(-90 36.1 93)">GND</text>
<text x="46.4" y="94">RED</text>
<text x="57.8" y="92.5">R4</text>
<text x="74.7" y="91">+5V</text>
<text x="104.8" y="95.6">I2C3_SDA</text>
<text x="106.1" y="92.6">I2S3_CK</text>
<text x="124.9" y="91.1">40</text>
<text x="124.9" y="94.2">41</text>
<text x="128.6" y="92.5">PB4</text>
<text x="128.6" y="95.5">PB5</text>
<text x="144.3" y="93" transform="rotate(-90 144.3 93)">STM32F401CBUx</text>
<text x="216.5" y="94.1">VOUT3</text>
<text x="231.6" y="92.7">1</text>
<text x="231.6" y="95.7">2</text>
<text x="234.7" y="91">J5</text>
<text x="36.1" y="100.6" transform="rotate(-90 36.1 100.6)">GND</text>
<text x="46.5" y="101.6">BLU</text>
<text x="51.7" y="97">D2</text>
<text x="57.8" y="100.1">R5</text>
<text x="63.9" y="97">1K</text>
<text x="74.6" y="98.6">+3V3</text>
<text x="104.9" y="101.7">I2C1_SCL</text>
<text x="106.2" y="98.7">I2S3_SD</text>
<text x="124.9" y="97.2">42</text>
<text x="124.9" y="100.3">43</text>
<text x="128.6" y="98.6">PB6</text>
<text x="128.6" y="101.6">PB7</text>
<text x="212.7" y="97.2">SPI1_NCS</text>
<text x="212.8" y="100.2">SPI1_SCK</text>
<text x="231.6" y="98.8">3</text>
<text x="231.6" y="101.8">4</text>
<text x="51.1" y="107.7">JP1</text>
<text x="104.8" y="104.8">I2C1_SDA</text>
<text x="124.9" y="103.3">45</text>
<text x="124.9" y="106.4">46</text>
<text x="128.6" y="104.7">PB8</text>
<text x="128.6" y="107.7">PB9</text>
<text x="184.4" y="107.7">+3V3</text>
<text x="211.8" y="103.3">SPI1_MISO</text>
<text x="211.8" y="106.3">SPI1_MOSI</text>
<text x="231.6" y="104.9">5</text>
<text x="231.6" y="107.9">6</text>
<text x="34.8" y="110.8">+3V3</text>
<text x="47.9" y="109.4">1</text>
<text x="53" y="113.6" transform="rotate(-90 53 113.6)">2</text>
<text x="57.1" y="109.4">3</text>
<text x="64" y="110.8">+5V</text>
<text x="106.8" y="110.9">GPLED3</text>
<text x="107.1" y="113.9">GPIO01</text>
<text x="124.9" y="109.4">21</text>
<text x="124.9" y="112.5">25</text>
<text x="128.6" y="110.8">PB10</text>
<text x="128.6" y="113.8">PB12</text>
<text x="163.1" y="113.8">104</text>
<text x="164.6" y="110.8">C6</text>
<text x="167.7" y="113.8">104</text>
<text x="169.2" y="110.8">C7</text>
<text x="172.2" y="113.8">104</text>
<text x="173.7" y="110.8">C8</text>
<text x="178.3" y="110.8">C9</text>
<text x="179.8" y="112.3">10uF</text>
<text x="217.6" y="109.2">GND</text>
<text x="240.3" y="108.2" transform="rotate(-90 240.3 108.2)">Conn_01x06</text>
<text x="43.5" y="115.3">JMP03</text>
<text x="51.1" y="118.4">JP2</text>
<text x="62.7" y="115.4">VOUT1</text>
<text x="107.1" y="117">GPIO02</text>
<text x="124.9" y="115.5">26</text>
<text x="124.9" y="118.6">27</text>
<text x="128.6" y="116.9">PB13</text>
<text x="128.6" y="119.9">PB14</text>
<text x="184.4" y="116.9">GND</text>
<text x="213.4" y="118.5">VOUT4</text>
<text x="231.6" y="117">1</text>
<text x="234.7" y="115.3">J6</text>
<text x="34.8" y="121.4">+3V3</text>
<text x="47.9" y="120.1">1</text>
<text x="53" y="124.3" transform="rotate(-90 53 124.3)">2</text>
<text x="57.1" y="120.1">3</text>
<text x="64" y="121.4">+5V</text>
<text x="107.1" y="123.1">GPIO04</text>
<text x="107.1" y="120">GPIO03</text>
<text x="124.9" y="121.6">28</text>
<text x="128.6" y="123">PB15</text>
<text x="212.3" y="124.6">GPIO02</text>
<text x="212.3" y="121.5">GPIO01</text>
<text x="231.6" y="120.1">2</text>
<text x="231.6" y="123.1">3</text>
<text x="34.8" y="130.6">+3V3</text>
<text x="43.5" y="126">JMP03</text>
<text x="47.9" y="129.2">1</text>
<text x="51.1" y="127.5">JP3</text>
<text x="57.1" y="129.2">3</text>
<text x="62.7" y="126.1">VOUT2</text>
<text x="64" y="130.6">+5V</text>
<text x="103.3" y="129.1">GND</text>
<text x="109.7" y="127.5">4.7uF</text>
<text x="111.3" y="130.6">C5</text>
<text x="124.9" y="127.7">22</text>
<text x="128.6" y="129.1">VCAP1</text>
<text x="212.3" y="127.6">GPIO03</text>
<text x="212.3" y="130.7">GPIO04</text>
<text x="231.6" y="126.2">4</text>
<text x="231.6" y="129.2">5</text>
<text x="43.5" y="135.1">JMP03</text>
<text x="51.1" y="136.7">JP4</text>
<text x="53" y="133.4" transform="rotate(-90 53 133.4)">2</text>
<text x="62.7" y="135.3">VOUT3</text>
<text x="143" y="137.2" transform="rotate(-90 143 137.2)">23</text>
<text x="144.3" y="133.5" transform="rotate(-90 144.3 133.5)">VSS</text>
<text x="146" y="136.5" transform="rotate(-90 146 136.5)">8</text>
<text x="147.3" y="133.5" transform="rotate(-90 147.3 133.5)">VSSA</text>
<text x="169.8" y="133.6">SW1</text>
<text x="182.4" y="133.6">RESET</text>
<text x="212.3" y="136.8">GPIO06</text>
<text x="212.3" y="133.7">GPIO05</text>
<text x="231.6" y="132.3">6</text>
<text x="231.6" y="135.3">7</text>
<text x="34.8" y="139.7">+3V3</text>
<text x="47.9" y="138.4">1</text>
<text x="53" y="142.6" transform="rotate(-90 53 142.6)">2</text>
<text x="57.1" y="138.4">3</text>
<text x="64" y="139.7">+5V</text>
<text x="96" y="141.4">POT01</text>
<text x="129.2" y="139.7">GND</text>
<text x="158.4" y="139.8">NRST</text>
<text x="172.1" y="138.2">C10</text>
<text x="179.8" y="138.2">104</text>
<text x="192" y="139.7">GND</text>
<text x="211.3" y="142.9">I2S3_SD</text>
<text x="212.3" y="139.8">GPIO07</text>
<text x="231.6" y="138.4">8</text>
<text x="231.6" y="141.4">9</text>
<text x="240.3" y="141.7" transform="rotate(-90 240.3 141.7)">Conn_01x12</text>
<text x="43.5" y="144.3">JMP03</text>
<text x="62.7" y="144.4">VOUT4</text>
<text x="92.7" y="148.9">+3V3</text>
<text x="103.5" y="147.5">1</text>
<text x="107.9" y="144.9" transform="rotate(-90 107.9 144.9)">2</text>
<text x="111.2" y="147.5">3</text>
<text x="117.4" y="148.9">GND</text>
<text x="169.8" y="148.9">SW2</text>
<text x="182.4" y="148.9">RESET</text>
<text x="211.1" y="149">I2S3_WS</text>
<text x="211.3" y="145.9">I2S3_CK</text>
<text x="230.8" y="144.5">10</text>
<text x="230.8" y="147.5">11</text>
<text x="101.7" y="151">RV1</text>
<text x="110.4" y="150.7">10K</text>
<text x="157.4" y="150.5">INP01</text>
<text x="179" y="153.4">10K</text>
<text x="190.5" y="155">+3V3</text>
<text x="192" y="150.4">GND</text>
<text x="214.6" y="151.9">GND</text>
<text x="230.8" y="150.6">12</text>
<text x="24.4" y="158">H1</text>
<text x="24.4" y="161.1">MountingHole</text>
<text x="50.3" y="158">H3</text>
<text x="50.3" y="161.1">MountingHole</text>
<text x="173.7" y="156.5">R8</text>
<text x="24.4" y="173.2">H2</text>
<text x="50.3" y="173.2">H4</text>
<text x="103.3" y="173.5" transform="rotate(-90 103.3 173.5)">SWCLK</text>
<text x="106.3" y="173.5" transform="rotate(-90 106.3 173.5)">SWDIO</text>
<text x="109.3" y="173.5" transform="rotate(-90 109.3 173.5)">NRST</text>
<text x="112.3" y="172.2" transform="rotate(-90 112.3 172.2)">GND</text>
<text x="24.4" y="176.3">MountingHole</text>
<text x="50.3" y="176.3">MountingHole</text>
<text x="100.1" y="175.2" transform="rotate(-90 100.1 175.2)">+5V</text>
<text x="32.5" y="185.5">M</text>
<text x="35.8" y="185.4">U1</text>
<text x="93.1" y="190">J1</text>
<text x="98.8" y="186" transform="rotate(-90 98.8 186)">1</text>
<text x="101.8" y="186" transform="rotate(-90 101.8 186)">2</text>
<text x="104.9" y="186" transform="rotate(-90 104.9 186)">3</text>
<text x="107.9" y="186" transform="rotate(-90 107.9 186)">4</text>
<text x="110.9" y="186" transform="rotate(-90 110.9 186)">5</text>
<text x="114" y="186" transform="rotate(-90 114 186)">6</text>
<text x="101.1" y="193.1">PRGMR</text>
</g>
</svg>
